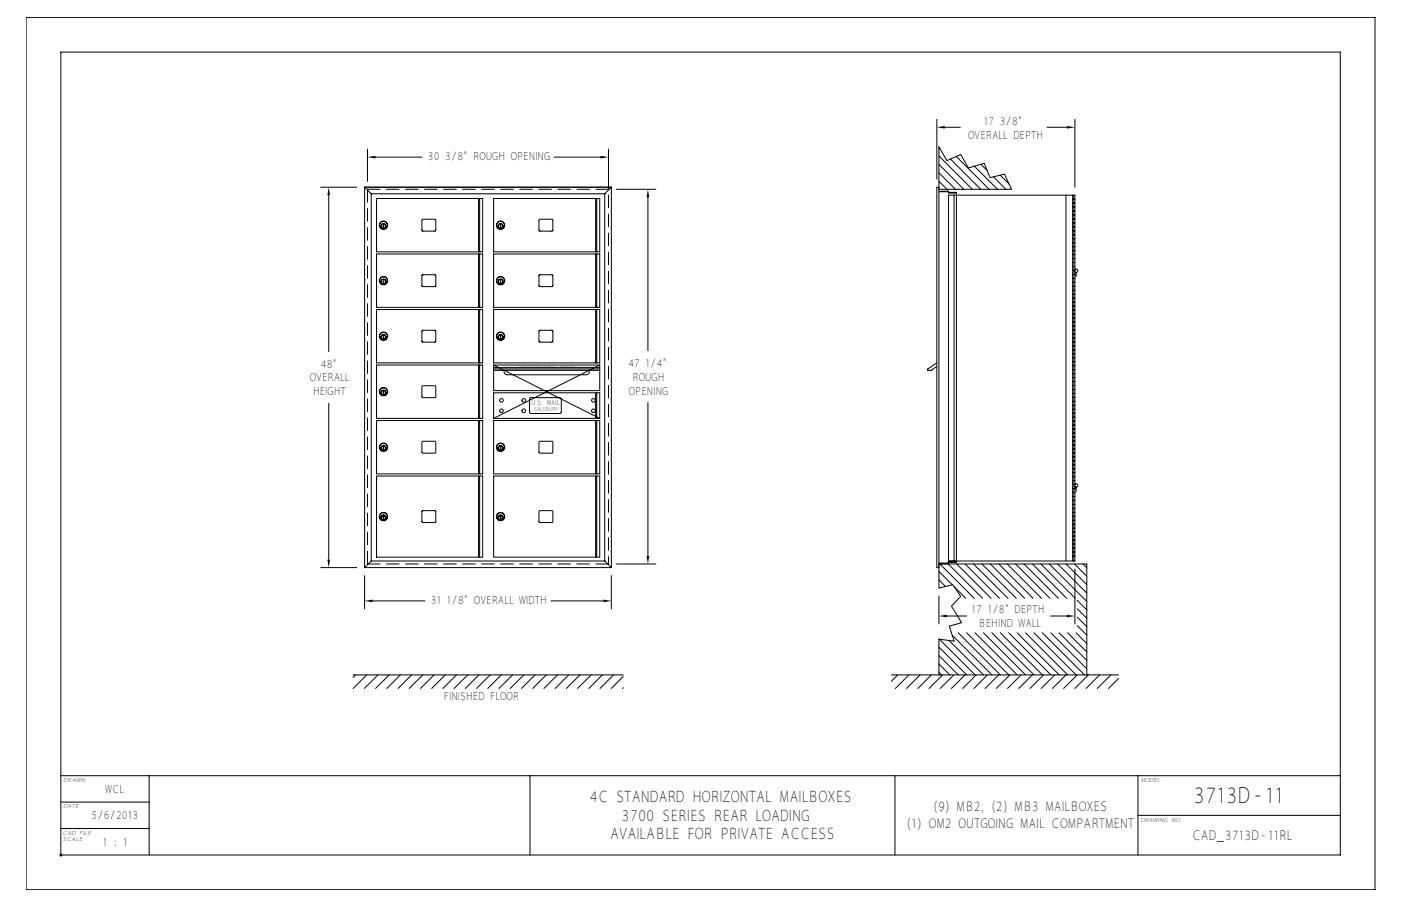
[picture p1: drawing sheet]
<svg xmlns="http://www.w3.org/2000/svg" width="432mm" height="279mm" viewBox="0 0 432 279" stroke-linecap="round" stroke-linejoin="round" font-family="sans-serif">
<g fill="none" stroke="#000" stroke-width=".31">
<path d="M8.1 5.4h415.7v269h-415.7zM288.7 36.8v18.5M291.2 39.3h4.8M322.7 39.3h6.1M331.3 36.8v20.9M98.9 57.7h11M112.4 57.7h76M112.4 57.7v117.3M112.4 57.7l2 2.1M113.3 46v9.9M113.3 58.4h.1M114.4 59.8v113.2h72"/>
<path d="M114.4 59.8h72M115.7 48.5h14.3M170.8 48.5h14.3M186.4 59.8v113.2M187.5 46v9.9M188.4 57.7v117.3l-2-2M188.4 57.7l-2 2.1M190 58.4h12.1M289.4 55.9l2.5 2.5M289.4 53.3l5.1 5.1M289.4 50.7l7.7 7.7M289.4 48.1l10.3 10.3"/>
<path d="M289.4 45.5l.3 .3M289.4 58.4h22.3l-2.1-4.7-4.4 1.1-1.9-4.4-4.8 1.4-2.4-4.2-4.2 1.9-2.5-4.2v136.1l4.2-1.1 2.5 3.6-2.8 3 3.1 5.1-3.8 1.1 1.5 4.6-4.7-.6v11M289.4 59.1h2.6M289.4 57.7h-.7v117.3h.7M289.9 59.1v-.1h2.1v.1M292 59.1l.3-.1v.5h2.5M292.3 59.5h2.5M292.6 59.5v-.2h2.1v.2M292.9 49.1l9.4 9.3M294.7 48.3l10.2 10.1M294.8 59.5v113.8h-2.5v.5h-2.4v-.1M300.3 51.3l7.1 7.1"/>
<path d="M302.3 50.7l2 1.9M306.2 54.5l3.8 3.9M308.3 54l2.7 2.7M101.3 60.2v48.2M116.1 61.2h32.7v16.5h-32.7zM116.1 78.3h32.7v16.5h-32.7zM118.1 69.5l.2 .7zM130.1 67.7h4.1v3.5h-4.1zM147.5 61.2v16.5M147.5 78.3v16.5M147.8 61.2v16.5M147.8 78.3v16.5"/>
<path d="M152.1 61.2h32.7v16.5h-32.7zM152.1 78.3h32.7v16.5h-32.7zM154.2 69.5l.1 .7zM166.2 67.7h4.1v3.5h-4.1zM183.6 61.2v16.5M183.6 78.3v16.5M183.9 61.2v16.5M183.9 78.3v16.5M199.7 60.8v47.4M292.3 60.2h38.4v112.8h-38.4zM294 60.2v112.8M328.5 60.2v112.8"/>
<path d="M330.7 60.2h.6v112.8h-.6zM330.7 61.4h.6M330.7 62.6h.6M330.7 63.9h.6M330.7 65.1h.6M330.7 66.3h.6M330.7 67.5h.6M330.7 68.7h.6M330.7 70h.6M330.7 71.2h.6M330.7 72.4h.6M330.7 73.6h.6"/>
<path d="M330.7 74.9h.6M330.7 76.1h.6M330.7 77.3h.6M330.7 78.5h.6M330.7 79.7h.6M116.1 95.4h32.7v16.5h-32.7zM118.1 86.6l.2 .7zM130.1 84.8h4.1v3.5h-4.1zM147.5 95.4v16.5M147.8 95.4v16.5M152.1 95.4h32.7v16.5h-32.7zM154.2 86.6l.1 .7z"/>
<path d="M166.2 84.8h4.1v3.5h-4.1zM183.6 95.4v16.5M183.9 95.4v16.5M330.7 81h.6M330.7 82.2h.6M330.7 83.4h.6M330.7 84.6h.6M330.7 85.9h.6M330.7 87.1h.6M330.7 88.3h.6M330.7 89.5h.6M330.7 90.8h.6"/>
<path d="M330.7 92h.6M330.7 93.2h.6M330.7 94.4h.6M330.7 95.6h.6M330.7 96.9h.6M330.7 98.1h.6M330.7 99.3h.6M331.3 83.2a.51 .51 0 0 1 .7-.1 .51 .51 0 0 1 0 .8 .51 .51 0 0 1-.7-.1M331.7 84v1.3M116.1 112.6h32.7v16.4h-32.7zM118.1 103.7l.2 .8zM130.1 101.9h4.1v3.5h-4.1z"/>
<path d="M130.1 119.1h4.1v3.4h-4.1zM147.5 112.6v16.4M147.8 112.6v16.4M152.1 114.2h32.7M152.1 112.6v7.9h32.7v-7.9M152.1 112.6h32.7M152.1 112.6l32.7 16.4M152.1 113.8h32.7M152.1 113.3h32.7M154.2 103.7l.1 .8zM155.4 114.2a.95 .95 0 0 0 .9 1.4M166.2 101.9h4.1v3.5h-4.1z"/>
<path d="M181.5 114.2a.95 .95 0 0 1-.8 1.4h-24.4M184.8 112.6l-32.7 16.4M288.7 111.9l-2.9 2.2 1.2 .1 1.7-1.2M330.7 100.5h.6M330.7 101.8h.6M330.7 103h.6M330.7 104.2h.6M330.7 105.4h.6M330.7 106.7h.6M330.7 107.9h.6M330.7 109.1h.6M330.7 110.3h.6"/>
<path d="M330.7 111.5h.6M330.7 112.8h.6M330.7 114h.6M330.7 115.2h.6M330.7 116.4h.6M330.7 117.7h.6M330.7 118.9h.6M101.3 124.4v48.2M116.1 129.7h32.7v16.4h-32.7zM118.1 120.8l.2 .8zM118.1 138l.2 .7zM130.1 136.2h4.1v3.5h-4.1z"/>
<path d="M147.5 129.7v16.4M147.8 129.7v16.4M152.1 129v-7.9h32.7v7.9M152.1 129h32.7M152.1 129.7h32.7v16.4h-32.7zM154.2 138l.1 .7zM163.4 122.8l9.3-.1 .3 .4v4.1l-.5 .3h-9l-.3-.5zM166.2 136.2h4.1v3.5h-4.1zM183.6 121.1v7.9M183.6 129.7v16.4M183.9 121.1v7.9M183.9 129.7v16.4"/>
<path d="M199.7 124.1v47.4M330.7 120.1h.6M330.7 121.3h.6M330.7 122.5h.6M330.7 123.8h.6M330.7 125h.6M330.7 126.2h.6M330.7 127.4h.6M330.7 128.7h.6M330.7 129.9h.6M330.7 131.1h.6M330.7 132.3h.6"/>
<path d="M330.7 133.6h.6M330.7 134.8h.6M330.7 136h.6M330.7 137.2h.6M330.7 138.4h.6M330.7 139.7h.6M116.1 146.8h32.7v25h-32.7zM117.7 159.3h1M118.1 159.4l.2 .7zM118.2 158.8v1M130.1 157.6h4.1v3.5h-4.1zM147.5 146.8v25"/>
<path d="M147.8 146.8v25M152.1 146.8h32.7v25h-32.7zM153.8 159.3h1M154.2 159.4v.7l.1-.7M154.3 158.8v1M166.2 157.6h4.1v3.5h-4.1zM183.6 146.8v25M183.9 146.8v25M330.7 140.9h.6M330.7 142.1h.6M330.7 143.3h.6M330.7 144.6h.6"/>
<path d="M330.7 145.8h.6M330.7 147h.6M330.7 148.2h.6M330.7 149.4h.6M330.7 150.7h.6M330.7 151.9h.6M330.7 153.1h.6M330.7 154.3h.6M330.7 155.6h.6M330.7 156.8h.6M330.7 158h.6M330.7 159.2h.6"/>
<path d="M331.3 149.4a.51 .51 0 0 1 .7-.1 .51 .51 0 0 1 0 .8 .51 .51 0 0 1-.7-.1M331.7 150.2v1.3M98.9 175h11M112.4 177.5v10.3M113.3 173.9h.1M114.4 173l-2 2h76M188.4 177.5v10.3M190 173.9h12.1M289.4 173.7h2.6v.1M289.4 173.9h45.6v34.2M289.4 178.8l2 2.1M289.4 176.2l4.1 4.1"/>
<path d="M289.7 173.9l10.6 10.6M292.3 173.9l10.6 10.6M292.3 173h2.5M292.6 173.3v.2h2.1v-.2M294.9 173.9l10.6 10.6M297.5 173.9l10.6 10.6M300 173.9l10.6 10.6M302.6 173.9l10.6 10.6M305.2 173.9l10.6 10.6M307.8 173.9l10.6 10.6M310.4 173.9l10.6 10.6M313 173.9l10.6 10.6"/>
<path d="M315.6 173.9l10.6 10.6M318.2 173.9l10.6 10.6M320.8 173.9l10.6 10.6M323.4 173.9l11.6 11.6M326 173.9l9 9M328.6 173.9l6.4 6.4M330.7 160.5h.6M330.7 161.7h.6M330.7 162.9h.6M330.7 164.1h.6M330.7 165.3h.6M330.7 166.6h.6"/>
<path d="M330.7 167.8h.6M330.7 169h.6M330.7 170.2h.6M330.7 171.5h.6M331.2 173.9l3.8 3.8M331.3 175.5v16.9M333.8 173.9l1.2 1.2M114.8 185.3h16.2M169.8 185.3h16.2M289.4 183.8v8.6M289.4 199.6l8.5 8.5M289.5 197.1l11 11"/>
<path d="M291.8 190h6.1M292.5 197.5l10.6 10.6M293.5 195.9l12.2 12.2M294 180.9l3.7 3.6M295.3 195.1l13 13M297.9 195.1l13 13M300.5 195.1l13 13M303.1 195.1l13 13M305.7 195.1l13 13M308.3 195.1l13 13M310.9 195.1l13 13M313.5 195.1l13 13"/>
<path d="M316.1 195.1l13 13M318.7 195.1l13 13M321.3 195.1l13 13M323.8 190h5M323.9 195.1l11.1 11.1M326.4 195.1l8.6 8.5M329 195.1l6 6M331.6 195.1l3.4 3.4M332 192.9l3 3M332 190.3l3 3M332 187.7l3 3M332 185.2l3 2.9"/>
<path d="M108.8 208.1h83.3M109.6 208.1l-.8 .8M113 208.1l-4.2 4.2M116.5 208.1l-4.2 4.2M119.9 208.1l-4.1 4.2M123.4 208.1l-4.2 4.2M126.9 208.1l-4.2 4.2M130.3 208.1l-4.2 4.2M133.8 208.1l-4.2 4.2M137.2 208.1l-4.1 4.2M140.7 208.1l-4.2 4.2M144.1 208.1l-4.1 4.2"/>
<path d="M147.6 208.1l-4.2 4.2M151.1 208.1l-4.2 4.2M154.5 208.1l-4.2 4.2M158 208.1l-4.2 4.2M161.4 208.1l-4.1 4.2M164.9 208.1l-4.2 4.2M168.4 208.1l-4.2 4.2M171.8 208.1l-4.2 4.2M175.3 208.1l-4.2 4.2M178.7 208.1l-4.1 4.2M182.2 208.1l-4.2 4.2M185.7 208.1l-4.2 4.2"/>
<path d="M189.1 208.1l-4.2 4.2M192.1 208.6l-3.7 3.7M192.1 212.1l-.3 .2M274.7 208.1h70M276.7 208.1l-2 2M280.1 208.1l-4.2 4.2M283.6 208.1l-4.2 4.2M287 208.1l-4.1 4.2M289.4 207.4l.8 .7M289.4 204.8l3.4 3.3M289.4 202.2l6 5.9M290.5 208.1l-4.2 4.2"/>
<path d="M294 208.1l-4.2 4.2M297.4 208.1l-4.2 4.2M300.9 208.1l-4.2 4.2M304.3 208.1l-4.1 4.2M307.8 208.1l-4.2 4.2M311.3 208.1l-4.2 4.2M314.7 208.1l-4.2 4.2M318.2 208.1l-4.2 4.2M321.6 208.1l-4.2 4.2M325.1 208.1l-4.2 4.2M328.5 208.1l-4.1 4.2M332 208.1l-4.2 4.2"/>
<path d="M335.5 208.1l-4.2 4.2M338.9 208.1l-4.2 4.2M342.4 208.1l-4.2 4.2M344.7 209.2l-3 3.1M18.8 239.2h144.5M46 239.2v24.5M163.3 239.2h112.5v24.5M163.3 239.2v24.5M275.8 239.2h137.3M350.7 239.2v24.5M18.8 255.5h27.2M18.8 247.4h27.2"/>
<path d="M53.8 243.6l.7-.5 1.2-.3h55.3a2.68 2.68 0 0 1 2.6 2.7v6.3a2.68 2.68 0 0 1-2.6 2.7h-55.3a2.68 2.68 0 0 1-2.7-2.7v-6.7zM54.1 243.9l.5-.4 1.1-.3h55.3a2.3 2.3 0 0 1 2.3 2.3v6.3a2.3 2.3 0 0 1-2.3 2.3h-55.3a2.3 2.3 0 0 1-2.3-2.3v-6.7zM54.3 244.2l1.4-.6h55.3a1.91 1.91 0 0 1 1.9 1.9v6.3a1.91 1.91 0 0 1-1.9 1.9h-55.3a1.91 1.91 0 0 1-1.9-1.9v-6.3zM55 244.8l.7-.3h55.3l.6 .3 .3 .7v6.3l-.3 .7-.6 .3h-55.3l-.7-.3-.3-.7v-6.3zM55.1 249.8h1.2M55.1 249.4h5.9M55.1 246h56.5M55.1 245.6h56.5M55.1 251.7h56.5M55.1 251.4h56.5M55.1 246.4h1.7M55.1 246.8h1.4"/>
<path d="M55.1 247.2h1.3M55.1 247.5h1.2M55.1 247.9h1.2M55.1 248.3h1.2M55.1 248.7h1.4M55.1 249.1h1.6M55.1 250.2h1.3M55.1 250.6h1.4M55.1 251h1.8M55.1 245.2h56.4M55.1 252.1h56.4M55.6 244.9h55.5"/>
<path d="M55.6 252.4h55.5M55.7 244.9l-.4 .2-.2 .4v6.3l.2 .4 .4 .2M56.3 249.4a1.48 1.48 0 0 0 1.4 1.9M56.5 249.4l.2 1.1 .7 .5h3.9a1.52 1.52 0 0 0 1.2-1.4 1.52 1.52 0 0 0-1.2-1.5h-2.9l-.3-.3 .3-.3h2.3l.3 .4h1.5l-.1-1-.5-.5-4.2-.1a1.52 1.52 0 0 0-1.2 1.5 1.52 1.52 0 0 0 1.2 1.5h3l.3 .3-.3 .3h-2.3l-.3-.5M57.7 246.1a1.73 1.73 0 0 0-1.4 1.7 1.73 1.73 0 0 0 1.4 1.7M58.2 249.8h2.6M58.3 247.8h2.4M61.3 246.1a1.54 1.54 0 0 1 1.4 2h-.6l.4 .5 .2 1.1 1.9-3.5M62.2 246.4h2.3M62.3 248.3h1.2M62.5 246.8h1.8M62.6 248.7h.7"/>
<path d="M62.7 247.2h1.4M62.7 249.1h.4M62.7 247.5h1.2M62.7 247.9h1M64.2 251.1l.4-.9h2.7l.5 .9M64.2 251h3.5M64.4 250.6h3.1M64.8 246.3h2.4l2.5 4.7h-1.7l-.7-1.1h-2.7l-.6 1.1h-1.8zM66 247.3l.7 1.4h-1.5zM66 247.7l.3 .6h-.6zM67.3 246.2l2.4 4.4v-4.3M67.5 246.4h2.2"/>
<path d="M67.7 246.8h2M67.9 247.2h1.8M68.1 247.5h1.6M68.3 247.9h1.4M68.5 248.3h1.2M68.7 248.7h1M68.9 249.1h.8M69.1 249.4h.6M69.3 249.8h.4M69.9 246.3h1.5v3.6h3.9v1.1h-5.4zM71.6 246.8h3.9M71.6 247.2h3.7"/>
<path d="M71.6 247.5h3.7M71.6 247.9h3.7M71.6 248.3h3.7M71.6 248.7h3.8M75.5 251v-.4l.5 .5 .7 .2M75.8 246.4h-4.2v3h3.7M75.8 246.6l.9-.3h3.9l.7 .6 .2 1h-1.6l-.3-.4h-2.3l-.3 .3 .3 .3h3a1.52 1.52 0 0 1 1.2 1.5 1.52 1.52 0 0 1-1.2 1.4l-4.2-.1-.5-.4-.1-1.1h1.5l.3 .5h2.3l.3-.3-.3-.3h-2.9a1.56 1.56 0 0 1-.9-2.7zM76.7 246.1a1.75 1.75 0 0 0-1.5 1.2 1.75 1.75 0 0 0 .5 1.8h-4.1M77.2 249.8h2.6M77.4 249.4h2.2M77.5 247.5h2.1M77.5 247.9h2.1"/>
<path d="M80.3 246.1a1.54 1.54 0 0 1 1.4 2h-.7a1.77 1.77 0 0 1 .7 1.8 1.77 1.77 0 0 1-1.4 1.4M81.1 251h1.1M81.2 246.4h1M81.3 248.3h.9M81.5 250.6h.7M81.5 246.8h.7M81.5 248.7h.7M81.6 250.2h.6M81.6 247.2h.6M81.7 249.1h.5M81.7 249.8h.5M81.7 249.4h.5"/>
<path d="M81.7 247.5h.5M81.7 247.9h.5M82.2 246.3v4.7M84 247.4h2.6l.3 .4-.3 .3h-2.6zM84 249.2h2.6l.3 .4-.3 .3h-2.6zM84.2 247.6l2.5 .1-2.5 .2zM84.2 249.4l2.5 .2-2.5 .1zM87.1 246.1a1.62 1.62 0 0 1 1.3 2.4 1.69 1.69 0 0 1-1.2 2.8M87.1 246.3a1.44 1.44 0 0 1 1 2.3 1.49 1.49 0 0 1-.9 2.4h-4.8v-4.7h4.8M88 246.4h1.2M88.1 251h1.7M88.3 246.8h.9"/>
<path d="M88.4 250.6h1M88.5 248.3h.7M88.5 248.7h.7M88.5 247.2h.7M88.5 247.9h.7M88.5 247.5h.7M88.6 250.2h.7M88.6 249.1h.6M88.6 249.8h.6M88.6 249.4h.6M89.2 246.3v3.6a1.4 1.4 0 0 0 1.4 1.4M89.4 246.3h1.6v3.3l.3 .3 3-.1 .1-3.5h1.5l-.1 4.2-.5 .4-.6 .1-4.7-.1-.4-.4-.2-.6z"/>
<path d="M91.2 246.3l.1 3.4h2.9v-3.4M91.2 249.4h3M91.2 246.4h3M91.2 246.8h3M91.2 247.2h3M91.2 247.5h3M91.2 247.9h3M91.2 248.3h3M91.2 248.7h3M91.2 249.1h3M95.6 251h1.2M95.9 250.6h.9"/>
<path d="M96.1 250.2h.7M96.1 246.3v3.6a1.4 1.4 0 0 1-1.4 1.4M96.1 249.8h.7M96.1 249.4h.7M96.1 246.4h.7M96.1 246.8h.7M96.1 247.2h.7M96.1 247.5h.7M96.1 247.9h.7M96.1 248.3h.7M96.1 248.7h.7M96.1 249.1h.7"/>
<path d="M96.8 246.3v4.7M98.6 247.4h2.7l.2 1.1-.3 .2h-2.6zM98.8 247.6h2.4l.1 .8-2.5 .1zM98.8 247.9h2.5M98.8 248.3h2.5M98.8 250.2h2.5M98.8 250.6h2.5M98.8 251h2.5M101.3 250.2l-2.5-.1v.9M101.3 250.2v.8M101.8 246.1a1.4 1.4 0 0 1 1.4 1.4v1.1l1.6 .1M102.9 246.4l2.7 3.2v1.4"/>
<path d="M103 248.6v.2a.48 .48 0 0 0-.3 .5 .48 .48 0 0 0 .3 .4v1.3h-1.5v-.9l-.3-.2h-2.6v1.1h-1.6v-4.7h4.8l.9 .3a2.15 2.15 0 0 1 .3 2M103 246.3h2l1.6 1.8 1.6-1.8h2l-2.8 3.2v1.5h-1.6v-1.5zM103.1 249.4h2.4M103.1 249.1h2.1M103.2 247.2h.3M103.2 249.8h2.4M103.2 248.6l-.2 .7 .2 1.7M103.2 247.5h.6M103.2 247.9h1M103.2 248.3h1.3M103.2 250.2h2.4M103.2 250.6h2.4"/>
<path d="M103.2 251h2.4M105.2 246.1l1.4 1.6 1.4-1.6M105.4 246.4h2.4M105.8 246.8h1.7M106.1 247.2h1M106.4 247.5h.4M107.6 249.8h4M107.6 250.2h4M107.6 250.6h4M107.6 251h4M107.7 249.4h3.9M108 249.1h3.6"/>
<path d="M108.4 248.7h3.2M108.7 248.3h2.9M109 247.9h2.6M109.4 247.5h2.2M109.7 247.2h1.9M110 246.8h1.6M111 244.9l.4 .2 .2 .4v6.3l-.2 .4-.4 .2M111.6 246.4h-1.2l-2.8 3.2v1.4M350.7 251.4h62.4M18.3 263.7h394.8v-247.6h-394.3v248.1"/>
<circle cx="118.2" cy="69.4" r="1.28"/>
<circle cx="118.2" cy="69.7" r=".7"/>
<circle cx="118.2" cy="69.7" r=".73"/>
<circle cx="118.2" cy="69.7" r=".76"/>
<circle cx="118.2" cy="69.4" r="1.19"/>
<circle cx="154.3" cy="69.7" r=".73"/>
<circle cx="154.3" cy="69.4" r="1.19"/>
<circle cx="154.3" cy="69.7" r=".7"/>
<circle cx="154.3" cy="69.7" r=".76"/>
<circle cx="154.3" cy="69.4" r="1.28"/>
<circle cx="118.2" cy="86.6" r="1.28"/>
<circle cx="118.2" cy="86.9" r=".7"/>
<circle cx="118.2" cy="86.9" r=".73"/>
<circle cx="118.2" cy="86.9" r=".76"/>
<circle cx="118.2" cy="86.6" r="1.19"/>
<circle cx="154.3" cy="86.9" r=".73"/>
<circle cx="154.3" cy="86.6" r="1.19"/>
<circle cx="154.3" cy="86.9" r=".7"/>
<circle cx="154.3" cy="86.6" r="1.28"/>
<circle cx="154.3" cy="86.9" r=".76"/>
<circle cx="118.2" cy="103.7" r="1.28"/>
<circle cx="118.2" cy="104" r=".7"/>
<circle cx="118.2" cy="104" r=".73"/>
<circle cx="118.2" cy="104" r=".76"/>
<circle cx="118.2" cy="103.7" r="1.19"/>
<circle cx="154.3" cy="104" r=".73"/>
<circle cx="154.3" cy="104" r=".7"/>
<circle cx="154.3" cy="104" r=".76"/>
<circle cx="154.3" cy="103.7" r="1.19"/>
<circle cx="154.3" cy="103.7" r="1.28"/>
<circle cx="118.2" cy="120.8" r="1.28"/>
<circle cx="118.2" cy="121.1" r=".7"/>
<circle cx="118.2" cy="138.2" r=".73"/>
<circle cx="118.2" cy="121.1" r=".73"/>
<circle cx="118.2" cy="121.1" r=".76"/>
<circle cx="118.2" cy="138.2" r=".76"/>
<circle cx="118.2" cy="138.2" r=".7"/>
<circle cx="118.2" cy="120.8" r="1.19"/>
<circle cx="118.2" cy="137.9" r="1.19"/>
<circle cx="118.2" cy="137.9" r="1.28"/>
<circle cx="154.3" cy="138.2" r=".76"/>
<circle cx="154.3" cy="137.9" r="1.19"/>
<circle cx="154.3" cy="137.9" r="1.28"/>
<circle cx="154.3" cy="138.2" r=".73"/>
<circle cx="154.3" cy="138.2" r=".7"/>
<circle cx="154.5" cy="126.7" r=".56"/>
<circle cx="154.5" cy="123.5" r=".56"/>
<circle cx="161.4" cy="126.7" r=".56"/>
<circle cx="161.4" cy="123.5" r=".56"/>
<circle cx="182.9" cy="123.5" r=".56"/>
<circle cx="182.9" cy="126.7" r=".56"/>
<circle cx="118.2" cy="159.6" r=".73"/>
<circle cx="118.2" cy="159.6" r=".76"/>
<circle cx="118.2" cy="159.3" r="1.19"/>
<circle cx="118.2" cy="159.6" r=".7"/>
<circle cx="118.2" cy="159.3" r="1.28"/>
<circle cx="154.3" cy="159.6" r=".7"/>
<circle cx="154.3" cy="159.6" r=".76"/>
<circle cx="154.3" cy="159.3" r="1.19"/>
<circle cx="154.3" cy="159.3" r="1.28"/>
<circle cx="154.3" cy="159.6" r=".73"/>
</g>
<path d="M288.7 39.3l2.5-.5v.9zM328.8 38.8l2.5 .5-2.5 .4zM113.3 48.5l2.4-.4v.8zM185.1 48.1l2.4 .4-2.4 .4zM101.3 57.7l.4 2.5h-.8zM199.7 58.4l.4 2.4h-.8zM100.9 172.6h.8l-.4 2.4zM199.3 171.5h.8l-.4 2.4zM112.4 185.3l2.4-.4v.8zM186 184.9l2.4 .4-2.4 .4zM289.4 190l2.4-.4v.8zM328.8 189.6l2.5 .4-2.5 .4z" fill="#000"/>
<path d="M113.3 173.9v-115.5" fill="none" stroke="#000" stroke-width=".31" stroke-dasharray="3.9 2" stroke-dashoffset="-.1"/>
<path d="M187.5 173.9v-123.8" fill="none" stroke="#000" stroke-width=".31" stroke-dasharray="3.9 2" stroke-dashoffset="1.6"/>
<path d="M113.3 58.4h74.2M113.3 173.9h74.2" fill="none" stroke="#000" stroke-width=".31" stroke-dasharray="3.9 2"/>
<path d="M48.5 240.7h112v21.2h-112z" fill-rule="evenodd" fill="#fff"/>
<text font-size="6.9" x="367.8" y="247.8">3713D-11</text>
<g font-size="4.8">
<text x="181.8" y="247.5">4C STANDARD HORIZONTAL MAILBOXES</text>
<text x="191.6" y="253.2">3700 SERIES REAR LOADING</text>
<text x="188" y="258.9">AVAILABLE FOR PRIVATE ACCESS</text>
</g>
<g font-size="4.1">
<text x="287.6" y="250">(9) MB2, (2) MB3 MAILBOXES</text>
<text x="279.4" y="255.4">(1) OM2 OUTGOING MAIL COMPARTMENT</text>
<text x="367.4" y="259">CAD_3713D-11RL</text>
</g>
<g font-size="3.5">
<text x="303.2" y="38.4">17 3/8&quot;</text>
<text x="298.4" y="42.7">OVERALL DEPTH</text>
<text x="131.9" y="49.3">30 3/8&quot; ROUGH OPENING</text>
<text x="98.9" y="113.5">48&quot;</text>
<text x="193.7" y="113.3">47 1/4&quot;</text>
<text x="95.5" y="117.6">OVERALL</text>
<text x="195" y="117.6">ROUGH</text>
<text x="96.5" y="121.7">HEIGHT</text>
<text x="193.8" y="121.7">OPENING</text>
<text x="132.8" y="186.1">31 1/8&quot; OVERALL WIDTH</text>
<text x="299.5" y="189.2">17 1/8&quot; DEPTH</text>
<text x="301.6" y="193.5">BEHIND WALL</text>
<text x="136.8" y="216">FINISHED FLOOR</text>
<text x="32.4" y="244.5">WCL</text>
<text x="28.2" y="252.6">5/6/2013</text>
<text x="31.7" y="260.8">1 : 1</text>
</g>
<text font-size="2.2" x="163.8" y="124.9">U.S. MAIL</text>
<g font-size="1.8">
<text x="19.5" y="241.2">DRAWN</text>
<text x="351.5" y="241.2">MODEL</text>
<text x="19.5" y="249.3">DATE</text>
<text x="19.2" y="257.5">CAD FILE</text>
<text x="351.5" y="253.4">DRAWING NO.</text>
<text x="19.3" y="259.5">SCALE</text>
</g>
<text font-size="1.7" x="164.6" y="126.9">SALSBURY</text>
<g font-size=".5">
<text x="160" y="113.1">OUTGOING</text>
<text x="172.6" y="113.1">MAIL</text>
</g>
</svg>
